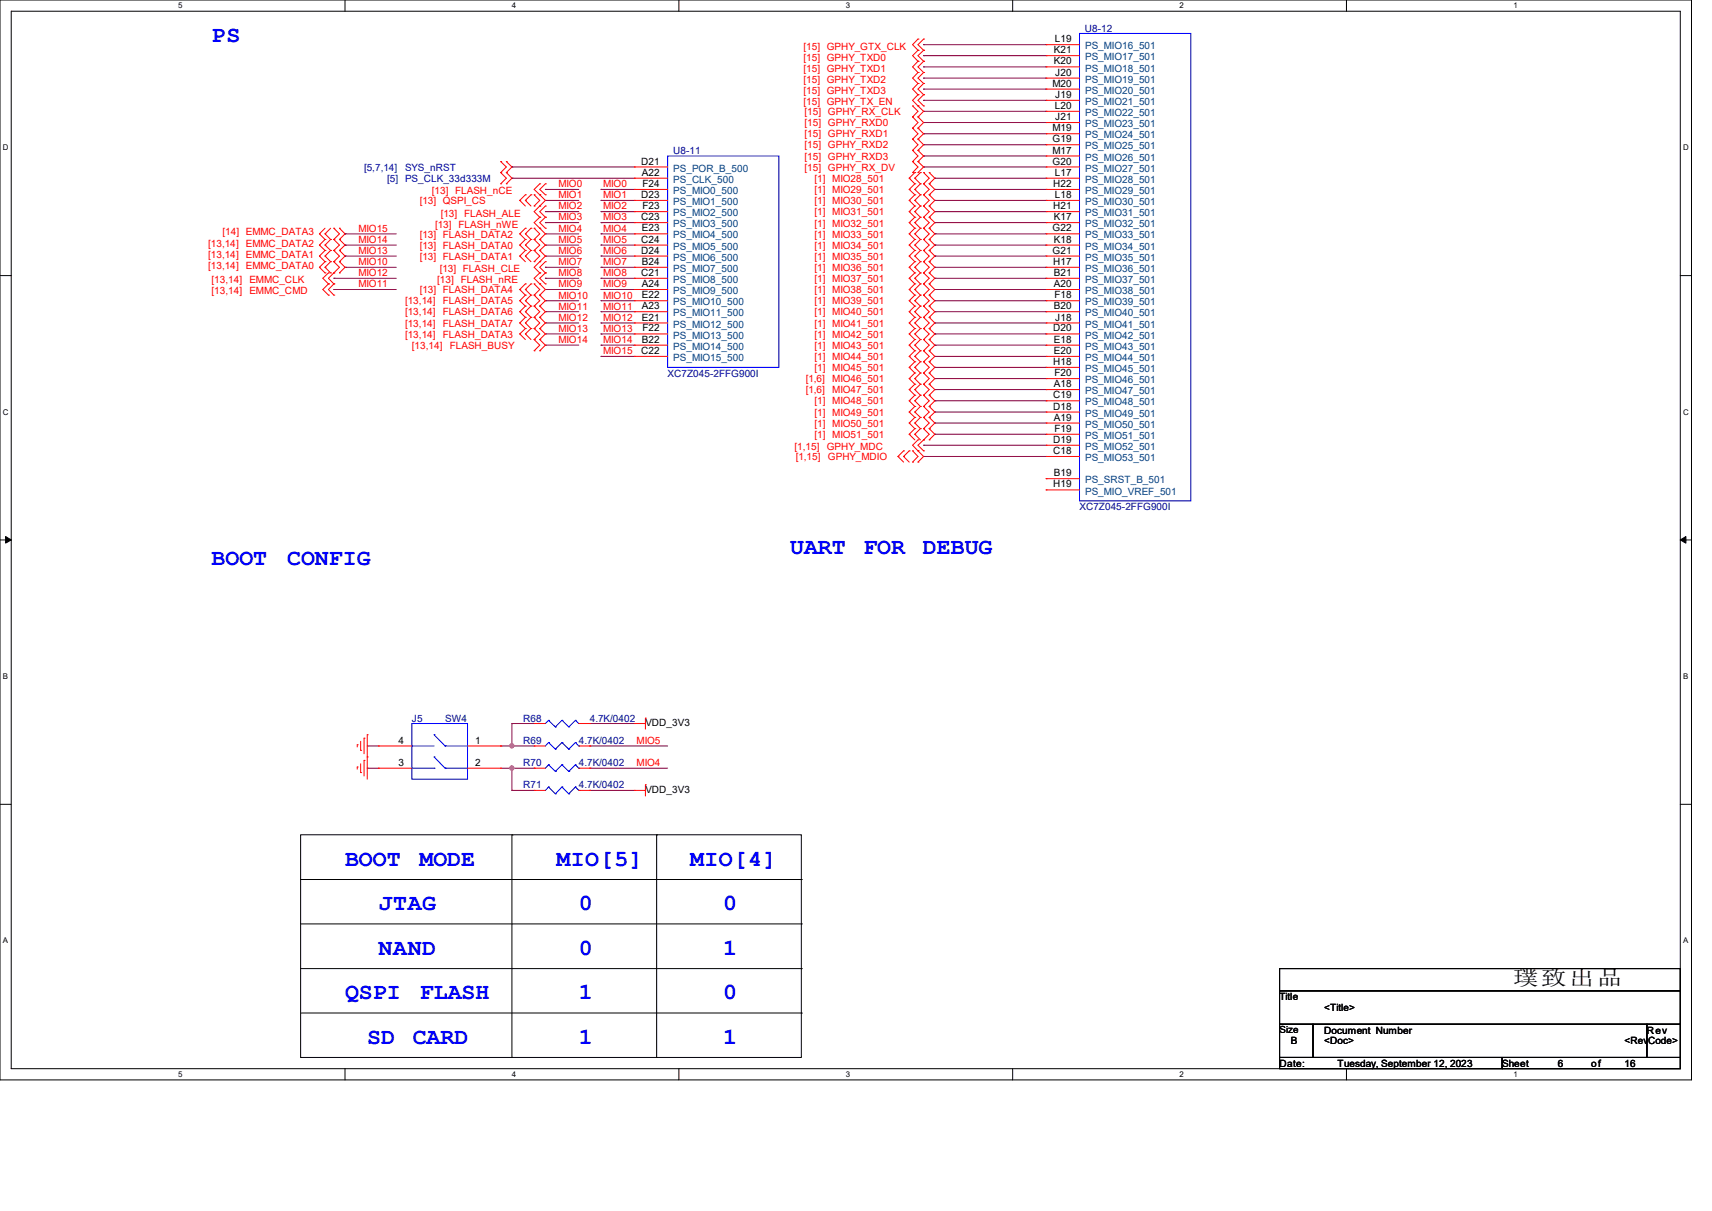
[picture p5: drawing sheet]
<svg xmlns="http://www.w3.org/2000/svg" width="297mm" height="210mm" viewBox="0 0 297 210" stroke-linecap="round" stroke-linejoin="round" font-family="sans-serif">
<path d="M0 0h293.5v187.3h-293.5zM1.9 1.9h289.6v183.4h-289.6z" fill="none" stroke="#000" stroke-width=".17"/>
<g fill="#fff">
<path d="M30.9 .2h.8v1.5h-.8z"/>
<path d="M30.9 185.5h.8v1.6h-.8z"/>
</g>
<path d="M59.9 0v1.9M59.9 185.3v2" fill="none" stroke="#000" stroke-width=".17"/>
<g fill="#fff">
<path d="M88.8 .2h.8v1.5h-.8z"/>
<path d="M88.8 185.5h.8v1.6h-.8z"/>
</g>
<path d="M117.8 0v1.9M117.8 185.3v2" fill="none" stroke="#000" stroke-width=".17"/>
<g fill="#fff">
<path d="M146.7 .2h.8v1.5h-.8z"/>
<path d="M146.7 185.5h.8v1.6h-.8z"/>
</g>
<path d="M175.7 0v1.9M175.7 185.3v2" fill="none" stroke="#000" stroke-width=".17"/>
<g fill="#fff">
<path d="M204.6 .2h.8v1.5h-.8z"/>
<path d="M204.6 185.5h.8v1.6h-.8z"/>
</g>
<path d="M233.6 0v1.9M233.6 185.3v2" fill="none" stroke="#000" stroke-width=".17"/>
<g fill="#fff">
<path d="M262.6 .2h.7v1.5h-.7z"/>
<path d="M262.6 185.5h.7v1.6h-.7z"/>
<path d="M.5 24.8h1v1.6h-1z"/>
<path d="M292 24.8h1v1.6h-1z"/>
<path d="M.5 70.7h1v1.5h-1z"/>
<path d="M292 70.7h1v1.5h-1z"/>
</g>
<path d="M0 47.8h1.9M291.5 47.8h2" fill="none" stroke="#000" stroke-width=".17"/>
<g fill="#fff">
<path d="M.5 116.5h.9v1.6h-.9z"/>
<path d="M292 116.5h.9v1.6h-.9z"/>
</g>
<path d="M0 93.6h1.9M291.5 93.6h2" fill="none" stroke="#000" stroke-width=".17"/>
<path d="M1 93l.9 .6-.9 .6zM291.5 93.6l1-.6v1.2z" fill="#000" stroke="#000" stroke-width=".17"/>
<g fill="#fff">
<path d="M.5 162.4h.9v1.5h-.9z"/>
<path d="M292 162.4h.9v1.5h-.9z"/>
</g>
<g fill="none" stroke="#000" stroke-width=".17">
<path d="M0 139.5h1.9M291.5 139.5h2M52.2 144.8h86.8v38.6h-86.8zM52.2 152.5h86.8M88.8 144.8h.1M88.8 144.8v38.6M113.9 144.8h.1M113.9 144.8v38.6M139 152.5h.1M52.2 160.2h86.8M52.2 168h86.8M52.2 175.7h86.8"/>
<path d="M139 160.2h.1M139 168h.1M139 175.7h.1M222 168h69.5v3.8h-69.5zM222 171.8h69.5v5.8h-69.5zM222 177.6h5.8v5.8h-5.8zM227.8 177.6h57.9v5.8h-57.9zM285.7 177.6h5.8v5.8h-5.8zM222 183.4h38.6v1.9h-38.6zM260.6 183.4h30.9v1.9h-30.9z"/>
</g>
<g fill="none" stroke="#800040" stroke-width=".17">
<path d="M160.2 15.5h.1M160.2 13.5h.1M160.2 11.6h.1M160.2 9.7h.1M160.2 7.7h.1M160.2 19.3h.1M160.2 17.4h.1M160.2 15.5h21.3M160.2 13.5h21.3M160.2 11.6h21.3M160.2 9.7h21.3M160.2 7.7h21.3"/>
<path d="M160.2 19.3h21.3M160.2 17.4h21.3M88.8 30.9h.1M88.8 29h.1M88.8 30.9h21.3M88.8 29h21.3M94.6 38.6h.1M94.6 36.7h.1M94.6 32.9h.1M94.6 34.8h.1M94.6 32.9h5.8M94.6 34.8h5.8"/>
<path d="M94.6 36.7h5.8M94.6 38.6h5.8M104.3 38.6h.1M104.3 36.7h.1M104.3 32.9h.1M104.3 34.8h.1M104.3 32.9h5.8M104.3 34.8h5.8M104.3 36.7h5.8M104.3 38.6h5.8M160.2 27.1h.1M160.2 21.3h.1"/>
<path d="M160.2 25.1h.1M160.2 29h.1M160.2 23.2h.1M160.2 29h21.3M160.2 27.1h21.3M160.2 21.3h21.3M160.2 25.1h21.3M160.2 23.2h21.3M162.2 30.9h.1M162.2 32.9h.1M162.2 34.8h.1M162.2 36.7h.1"/>
<path d="M162.2 38.6h.1M162.2 30.9h19.3M162.2 32.9h19.3M162.2 34.8h19.3M162.2 36.7h19.3M162.2 38.6h19.3M57.9 50.2h.1M57.9 48.3h.1M57.9 48.3h10.8M57.9 50.2h10.8M59.9 46.4h.1M59.9 44.4h.1"/>
<path d="M59.9 40.6h.1M59.9 42.5h.1M59.9 40.6h8.8M59.9 42.5h8.8M59.9 44.4h8.8M59.9 46.4h8.8M94.6 44.4h.1M94.6 57.9h.1M94.6 42.5h.1M94.6 54.1h.1M94.6 40.6h.1M94.6 52.2h.1"/>
<path d="M94.6 50.2h.1M94.6 46.4h.1M94.6 56h.1M94.6 59.9h.1M94.6 48.3h.1M94.6 40.6h5.8M94.6 42.5h5.8M94.6 44.4h5.8M94.6 46.4h5.8M94.6 48.3h5.8M94.6 50.2h5.8M94.6 52.2h5.8"/>
<path d="M94.6 54.1h5.8M94.6 56h5.8M94.6 57.9h5.8M94.6 59.9h5.8M104.3 52.2h.1M104.3 50.2h.1M104.3 44.4h.1M104.3 57.9h.1M104.3 42.5h.1M104.3 46.4h.1M104.3 56h.1M104.3 54.1h.1"/>
<path d="M104.3 40.6h.1M104.3 59.9h.1M104.3 48.3h.1M104.3 40.6h5.8M104.3 42.5h5.8M104.3 44.4h5.8M104.3 46.4h5.8M104.3 48.3h5.8M104.3 50.2h5.8M104.3 52.2h5.8M104.3 54.1h5.8M104.3 56h5.8"/>
<path d="M104.3 57.9h5.8M104.3 59.9h5.8M162.2 40.6h.1M162.2 42.5h.1M162.2 44.4h.1M162.2 46.4h.1M162.2 48.3h.1M162.2 50.2h.1M162.2 52.2h.1M162.2 54.1h.1M162.2 56h.1M162.2 57.9h.1"/>
<path d="M162.2 59.9h.1M162.2 40.6h19.3M162.2 42.5h19.3M162.2 44.4h19.3M162.2 46.4h19.3M162.2 48.3h19.3M162.2 50.2h19.3M162.2 52.2h19.3M162.2 54.1h19.3M162.2 56h19.3M162.2 57.9h19.3M162.2 59.9h19.3"/>
<path d="M104.3 61.8h.1M104.3 61.8h5.8M160.2 79.2h.1M160.2 77.2h.1M160.2 79.2h21.3M160.2 77.2h21.3M162.2 61.8h.1M162.2 63.7h.1M162.2 65.7h.1M162.2 67.6h.1M162.2 69.5h.1M162.2 71.5h.1"/>
<path d="M162.2 73.4h.1M162.2 75.3h.1M162.2 61.8h19.3M162.2 63.7h19.3M162.2 65.7h19.3M162.2 67.6h19.3M162.2 69.5h19.3M162.2 71.5h19.3M162.2 73.4h19.3M162.2 75.3h19.3M63.7 129.4h.1M63.7 133.2h.1"/>
<path d="M63.7 129.4h2M63.7 133.2h2M86.9 129.4h.1M86.9 129.4h5.8M86.9 133.2h5.8M88.8 129.4h.1M88.8 125.5h.1M88.8 133.2h.1M88.8 137.1h.1M88.8 125.5v3.9M88.8 133.2v3.9M88.8 125.5h3.9"/>
<path d="M88.8 137.1h3.9M92.7 133.2h.1M102.3 125.5h.1M102.3 137.1h.1M102.3 133.2h.1M102.3 129.4h.1M102.3 129.4h13.5M102.3 125.5h7.8M102.3 133.2h13.5M102.3 137.1h7.8"/>
</g>
<g fill="#f0f" stroke="#f0f" stroke-width=".17">
<circle cx="88.8" cy="129.3" r=".37"/>
<circle cx="88.8" cy="133.2" r=".37"/>
</g>
<g fill="none" stroke="#f00" stroke-width=".17">
<path d="M158.3 18.4h.1M158.3 18.4l1 .9-1 1M159.3 10.6h.1M159.3 12.6h.1M159.3 6.8h.1M159.3 8.7h.1M159.3 14.5h.1M159.3 16.4h.1M159.3 18.4h.1M159.3 10.6l-1 1 1 1M159.3 6.8l-1 .9 1 1M159.3 8.7l-1 1 1 .9"/>
<path d="M159.3 14.5l-1 1 1 .9M159.3 12.6l-1 .9 1 1M159.3 16.4l-1 1 1 1M159.3 18.4l.9 .9-.9 1M160.2 10.6h.1M160.2 12.6h.1M160.2 6.8h.1M160.2 8.7h.1M160.2 14.5h.1M160.2 16.4h.1M160.2 18.4h.1M160.2 10.6l-.9 1 .9 1"/>
<path d="M160.2 6.8l-.9 .9 .9 1M160.2 8.7l-.9 1 .9 .9M160.2 14.5l-.9 1 .9 .9M160.2 12.6l-.9 .9 .9 1M160.2 16.4l-.9 1 .9 1M181.5 19.3h.1M181.5 17.4h.1M181.5 15.5h.1M181.5 13.5h.1M181.5 11.6h.1M181.5 9.7h.1M181.5 7.7h.1"/>
<path d="M181.5 19.3h5.8M181.5 17.4h5.8M181.5 15.5h5.8M181.5 13.5h5.8M181.5 11.6h5.8M181.5 9.7h5.8M181.5 7.7h5.8M56.4 39.6l-1 1M57.4 39.6l-1 1M57.9 39.6h.1M57.9 39.6l1 1-1 .9M58.9 39.6h.1"/>
<path d="M58.9 39.6l1 1-1 .9M86.9 31.9h.1M86.9 29.9h.1M86.9 28h.1M86.9 29.9l.9 1-.9 1M86.9 28l.9 1-.9 .9M87.8 29.9h.1M87.8 31.9h.1M87.8 28h.1M87.8 29.9l1 1-1 1M87.8 28l1 1-1 .9M90.2 34.8h.1"/>
<path d="M90.2 34.8l.9 .9M91.1 34.8h.1M91.1 33.8h.1M91.1 39.6h.1M91.1 34.8l1 .9M91.1 33.8l-.9 1M91.1 39.6l-.9 1M92.1 33.8h.1M92.1 39.6h.1M92.1 33.8l-1 1M92.1 39.6l-1 1M92.7 35.7h.1"/>
<path d="M92.7 33.8h.1M92.7 39.6h.1M92.7 33.8l.9 1-.9 .9M92.7 39.6l.9 1-.9 .9M93.6 33.8h.1M93.6 35.7h.1M93.6 39.6h.1M93.6 37.7h.1M93.6 31.9h.1M93.6 33.8l1 1-1.9 1.9 .9 1M93.6 37.7l-.9 .9 1.9 2-1 .9M93.6 31.9l-.9 1 .9 .9"/>
<path d="M94.6 37.7h.1M94.6 39.6h.1M94.6 35.7h.1M94.6 31.9h.1M94.6 33.8h.1M94.6 37.7l-1 .9 1 1M94.6 35.7l-1 1 1 1M94.6 31.9l-1 1 1 .9M110.1 29h.1M110.1 30.9h.1M110.1 32.9h.1M110.1 34.8h.1"/>
<path d="M110.1 36.7h.1M110.1 38.6h.1M110.1 38.6h5.7M110.1 36.7h5.7M110.1 34.8h5.7M110.1 32.9h5.7M110.1 30.9h5.7M110.1 29h5.7M157.7 30.9h.1M157.7 32.9h.1M157.7 34.8h.1M157.7 36.7h.1"/>
<path d="M157.7 38.6h.1M157.7 30.9l1 1M157.7 32.9l1 .9M157.7 34.8l1 .9M157.7 36.7l1 1M157.7 38.6l1 1M158.3 22.2h.1M158.3 20.3h.1M158.3 29.9h.1M158.3 28h.1M158.3 26.1h.1M158.3 24.1h.1"/>
<path d="M158.3 28l1 1-1 .9M158.3 20.3l1 1-1 .9M158.3 26.1l1 1-1 .9M158.3 24.1l1 1-1 1M158.3 22.2l1 1-1 .9M158.7 30.9h.1M158.7 29.9h.1M158.7 32.9h.1M158.7 31.9h.1M158.7 34.8h.1M158.7 33.8h.1M158.7 36.7h.1"/>
<path d="M158.7 35.7h.1M158.7 38.6h.1M158.7 37.7h.1M158.7 39.6h.1M158.7 30.9l1 1M158.7 29.9l-1 1M158.7 32.9l1 .9M158.7 31.9l-1 1M158.7 34.8l1 .9M158.7 33.8l-1 1M158.7 36.7l1 1M158.7 35.7l-1 1"/>
<path d="M158.7 38.6l1 1M158.7 37.7l-1 .9M158.7 39.6l-1 1M159.3 20.3h.1M159.3 22.2h.1M159.3 28h.1M159.3 29.9h.1M159.3 26.1h.1M159.3 24.1h.1M159.3 20.3l.9 1-.9 .9M159.3 28l.9 1-.9 .9M159.3 26.1l.9 1-.9 .9"/>
<path d="M159.3 24.1l.9 1-.9 1M159.3 22.2l.9 1-.9 .9M159.7 29.9h.1M159.7 31.9h.1M159.7 33.8h.1M159.7 35.7h.1M159.7 37.7h.1M159.7 39.6h.1M159.7 29.9l-1 1M159.7 31.9l-1 1M159.7 33.8l-1 1M159.7 35.7l-1 1"/>
<path d="M159.7 37.7l-1 .9M159.7 39.6l-1 1M160.2 31.9h.1M160.2 29.9h.1M160.2 33.8h.1M160.2 35.7h.1M160.2 37.7h.1M160.2 39.6h.1M160.2 29.9l1 1-1 1M160.2 31.9l1 1-1 .9M160.2 33.8l1 1-1 .9M160.2 35.7l1 1-1 1"/>
<path d="M160.2 37.7l1 .9-1 1M160.2 39.6l1 1-1 .9M161.2 29.9h.1M161.2 31.9h.1M161.2 33.8h.1M161.2 35.7h.1M161.2 37.7h.1M161.2 39.6h.1M161.2 29.9l1 1-1 1M161.2 31.9l1 1-1 .9M161.2 33.8l1 1-1 .9M161.2 35.7l1 1-1 1"/>
<path d="M161.2 37.7l1 .9-1 1M161.2 39.6l1 1-1 .9M181.5 38.6h.1M181.5 36.7h.1M181.5 34.8h.1M181.5 32.9h.1M181.5 30.9h.1M181.5 29h.1M181.5 27.1h.1M181.5 25.1h.1M181.5 23.2h.1M181.5 21.3h.1"/>
<path d="M181.5 38.6h5.8M181.5 36.7h5.8M181.5 34.8h5.8M181.5 32.9h5.8M181.5 30.9h5.8M181.5 29h5.8M181.5 27.1h5.8M181.5 25.1h5.8M181.5 23.2h5.8M181.5 21.3h5.8M55.4 42.5h.1M55.4 46.4h.1"/>
<path d="M55.4 40.6h.1M55.4 44.4h.1M55.4 42.5l1 .9M55.4 46.4l1 .9M55.4 40.6l1 .9M55.4 44.4l1 1M56.4 42.5h.1M56.4 43.4h.1M56.4 46.4h.1M56.4 47.3h.1M56.4 40.6h.1M56.4 41.5h.1"/>
<path d="M56.4 44.4h.1M56.4 45.4h.1M56.4 42.5l1 .9M56.4 41.5l-1 1M56.4 46.4l1 .9M56.4 45.4l-1 1M56.4 40.6l1 .9M56.4 44.4l1 1M56.4 43.4l-1 1M57 49.2h.1M57 51.2h.1M57 47.3h.1"/>
<path d="M57 49.2l-1 1 1 1M57 47.3l-1 1 1 .9M57.4 43.4h.1M57.4 47.3h.1M57.4 41.5h.1M57.4 45.4h.1M57.4 41.5l-1 1M57.4 45.4l-1 1M57.4 43.4l-1 1M57.9 41.5h.1M57.9 43.4h.1M57.9 45.4h.1"/>
<path d="M57.9 47.3h.1M57.9 49.2h.1M57.9 51.2h.1M57.9 41.5l1 1-1 .9M57.9 45.4l1 1-1.9 1.9 .9 .9M57.9 43.4l1 1-1 1M57.9 49.2l-.9 1 .9 1M58.9 43.4h.1M58.9 41.5h.1M58.9 47.3h.1M58.9 45.4h.1M58.9 41.5l1 1-1 .9"/>
<path d="M58.9 45.4l1 1-1 .9M58.9 43.4l1 1-1 1M90.2 42.5h.1M90.2 50.2h.1M90.2 40.6h.1M90.2 44.4h.1M90.2 54.1h.1M90.2 57.9h.1M90.2 52.2h.1M90.2 56h.1M90.2 42.5l.9 .9M90.2 50.2l.9 1"/>
<path d="M90.2 40.6l.9 .9M90.2 44.4l.9 1M90.2 54.1l.9 .9M90.2 57.9l.9 1M90.2 52.2l.9 .9M90.2 56l.9 1M91.1 42.5h.1M91.1 41.5h.1M91.1 50.2h.1M91.1 49.2h.1M91.1 40.6h.1M91.1 44.4h.1"/>
<path d="M91.1 43.4h.1M91.1 54.1h.1M91.1 53.1h.1M91.1 57.9h.1M91.1 57h.1M91.1 52.2h.1M91.1 51.2h.1M91.1 56h.1M91.1 55h.1M91.1 42.5l1 .9M91.1 41.5l-.9 1M91.1 50.2l1 1"/>
<path d="M91.1 49.2l-.9 1M91.1 40.6l1 .9M91.1 44.4l1 1M91.1 43.4l-.9 1M91.1 54.1l1 .9M91.1 53.1l-.9 1M91.1 57.9l1 1M91.1 57l-.9 .9M91.1 52.2l1 .9M91.1 51.2l-.9 1M91.1 56l1 1M91.1 55l-.9 1"/>
<path d="M92.1 41.5h.1M92.1 49.2h.1M92.1 43.4h.1M92.1 53.1h.1M92.1 57h.1M92.1 51.2h.1M92.1 55h.1M92.1 41.5l-1 1M92.1 49.2l-1 1M92.1 43.4l-1 1M92.1 53.1l-1 1M92.1 57l-1 .9"/>
<path d="M92.1 51.2l-1 1M92.1 55l-1 1M92.7 58.9h.1M92.7 43.4h.1M92.7 41.5h.1M92.7 51.2h.1M92.7 49.2h.1M92.7 45.4h.1M92.7 55h.1M92.7 53.1h.1M92.7 57h.1M92.7 58.9l.9 1-.9 .9"/>
<path d="M92.7 41.5l.9 1-.9 .9M92.7 49.2l.9 1-.9 1M92.7 43.4l.9 1-.9 1M92.7 53.1l.9 1-.9 .9M92.7 57l.9 .9-.9 1M92.7 51.2l.9 1-.9 .9M92.7 55l.9 1-.9 1M93.6 45.4h.1M93.6 47.3h.1M93.6 58.9h.1M93.6 49.2h.1M93.6 41.5h.1"/>
<path d="M93.6 43.4h.1M93.6 51.2h.1M93.6 53.1h.1M93.6 55h.1M93.6 57h.1M93.6 43.4l1 1-1.9 2 .9 .9M93.6 58.9l1 1-1 .9M93.6 47.3l-.9 1 1.9 1.9-1 1M93.6 41.5l1 1-1 .9M93.6 53.1l1 1-1 .9M93.6 57l1 .9-1 1M93.6 51.2l1 1-1 .9"/>
<path d="M93.6 55l1 1-1 1M94.6 45.4h.1M94.6 47.3h.1M94.6 49.2h.1M94.6 45.4l-1 1 1 .9M94.6 47.3l-1 1 1 .9M110.1 40.6h.1M110.1 42.5h.1M110.1 44.4h.1M110.1 46.4h.1M110.1 48.3h.1M110.1 50.2h.1"/>
<path d="M110.1 52.2h.1M110.1 54.1h.1M110.1 56h.1M110.1 57.9h.1M110.1 59.9h.1M110.1 59.9h5.7M110.1 57.9h5.7M110.1 56h5.7M110.1 54.1h5.7M110.1 52.2h5.7M110.1 50.2h5.7M110.1 48.3h5.7"/>
<path d="M110.1 46.4h5.7M110.1 44.4h5.7M110.1 42.5h5.7M110.1 40.6h5.7M157.7 40.6h.1M157.7 42.5h.1M157.7 44.4h.1M157.7 46.4h.1M157.7 48.3h.1M157.7 50.2h.1M157.7 52.2h.1M157.7 54.1h.1"/>
<path d="M157.7 56h.1M157.7 57.9h.1M157.7 59.9h.1M157.7 40.6l1 .9M157.7 42.5l1 .9M157.7 44.4l1 1M157.7 46.4l1 .9M157.7 48.3l1 .9M157.7 50.2l1 1M157.7 52.2l1 .9M157.7 54.1l1 .9M157.7 56l1 1"/>
<path d="M157.7 57.9l1 1M157.7 59.9l1 .9M158.7 40.6h.1M158.7 42.5h.1M158.7 41.5h.1M158.7 44.4h.1M158.7 43.4h.1M158.7 46.4h.1M158.7 45.4h.1M158.7 48.3h.1M158.7 47.3h.1M158.7 50.2h.1"/>
<path d="M158.7 49.2h.1M158.7 52.2h.1M158.7 51.2h.1M158.7 54.1h.1M158.7 53.1h.1M158.7 56h.1M158.7 55h.1M158.7 57.9h.1M158.7 57h.1M158.7 59.9h.1M158.7 58.9h.1M158.7 40.6l1 .9"/>
<path d="M158.7 42.5l1 .9M158.7 41.5l-1 1M158.7 44.4l1 1M158.7 43.4l-1 1M158.7 46.4l1 .9M158.7 45.4l-1 1M158.7 48.3l1 .9M158.7 47.3l-1 1M158.7 50.2l1 1M158.7 49.2l-1 1M158.7 52.2l1 .9M158.7 51.2l-1 1"/>
<path d="M158.7 54.1l1 .9M158.7 53.1l-1 1M158.7 56l1 1M158.7 55l-1 1M158.7 57.9l1 1M158.7 57l-1 .9M158.7 59.9l1 .9M158.7 58.9l-1 1M159.7 41.5h.1M159.7 43.4h.1M159.7 45.4h.1M159.7 47.3h.1"/>
<path d="M159.7 49.2h.1M159.7 51.2h.1M159.7 53.1h.1M159.7 55h.1M159.7 57h.1M159.7 58.9h.1M159.7 41.5l-1 1M159.7 43.4l-1 1M159.7 45.4l-1 1M159.7 47.3l-1 1M159.7 49.2l-1 1M159.7 51.2l-1 1"/>
<path d="M159.7 53.1l-1 1M159.7 55l-1 1M159.7 57l-1 .9M159.7 58.9l-1 1M160.2 41.5h.1M160.2 43.4h.1M160.2 45.4h.1M160.2 47.3h.1M160.2 49.2h.1M160.2 51.2h.1M160.2 53.1h.1M160.2 55h.1"/>
<path d="M160.2 57h.1M160.2 58.9h.1M160.2 41.5l1 1-1 .9M160.2 43.4l1 1-1 1M160.2 45.4l1 1-1 .9M160.2 47.3l1 1-1 .9M160.2 49.2l1 1-1 1M160.2 51.2l1 1-1 .9M160.2 53.1l1 1-1 .9M160.2 55l1 1-1 1M160.2 57l1 .9-1 1M160.2 58.9l1 1-1 .9"/>
<path d="M161.2 41.5h.1M161.2 43.4h.1M161.2 45.4h.1M161.2 47.3h.1M161.2 49.2h.1M161.2 51.2h.1M161.2 53.1h.1M161.2 55h.1M161.2 57h.1M161.2 58.9h.1M161.2 41.5l1 1-1 .9M161.2 43.4l1 1-1 1"/>
<path d="M161.2 45.4l1 1-1 .9M161.2 47.3l1 1-1 .9M161.2 49.2l1 1-1 1M161.2 51.2l1 1-1 .9M161.2 53.1l1 1-1 .9M161.2 55l1 1-1 1M161.2 57l1 .9-1 1M161.2 58.9l1 1-1 .9M181.5 59.9h.1M181.5 57.9h.1M181.5 56h.1M181.5 54.1h.1"/>
<path d="M181.5 52.2h.1M181.5 50.2h.1M181.5 48.3h.1M181.5 46.4h.1M181.5 44.4h.1M181.5 42.5h.1M181.5 40.6h.1M181.5 59.9h5.8M181.5 57.9h5.8M181.5 56h5.8M181.5 54.1h5.8M181.5 52.2h5.8"/>
<path d="M181.5 50.2h5.8M181.5 48.3h5.8M181.5 46.4h5.8M181.5 44.4h5.8M181.5 42.5h5.8M181.5 40.6h5.8M92.7 60.8h.1M93.6 60.8h.1M110.1 61.8h.1M110.1 61.8h5.7M155.8 79.2h.1M155.8 79.2l1 .9"/>
<path d="M156.8 79.2h.1M156.8 78.2h.1M156.8 79.2l.9 .9M156.8 78.2l-1 1M157.7 61.8h.1M157.7 63.7h.1M157.7 65.7h.1M157.7 67.6h.1M157.7 69.5h.1M157.7 71.5h.1M157.7 73.4h.1M157.7 75.3h.1"/>
<path d="M157.7 78.2h.1M157.7 61.8l1 .9M157.7 63.7l1 1M157.7 65.7l1 .9M157.7 67.6l1 .9M157.7 69.5l1 1M157.7 71.5l1 .9M157.7 73.4l1 .9M157.7 75.3l1 1M157.7 78.2l-.9 1M158.3 78.2h.1M158.3 78.2l1 1-1 .9"/>
<path d="M158.7 61.8h.1M158.7 60.8h.1M158.7 63.7h.1M158.7 62.7h.1M158.7 65.7h.1M158.7 64.7h.1M158.7 67.6h.1M158.7 66.6h.1M158.7 69.5h.1M158.7 68.5h.1M158.7 71.5h.1M158.7 70.5h.1"/>
<path d="M158.7 73.4h.1M158.7 72.4h.1M158.7 75.3h.1M158.7 74.3h.1M158.7 61.8l1 .9M158.7 60.8l-1 1M158.7 63.7l1 1M158.7 62.7l-1 1M158.7 65.7l1 .9M158.7 64.7l-1 1M158.7 67.6l1 .9M158.7 66.6l-1 1"/>
<path d="M158.7 69.5l1 1M158.7 68.5l-1 1M158.7 71.5l1 .9M158.7 70.5l-1 1M158.7 73.4l1 .9M158.7 72.4l-1 1M158.7 75.3l1 1M158.7 74.3l-1 1M159.3 78.2h.1M159.3 76.3h.1M159.3 76.3l-1 .9 1 1M159.3 78.2l.9 1-.9 .9"/>
<path d="M159.7 60.8h.1M159.7 62.7h.1M159.7 64.7h.1M159.7 66.6h.1M159.7 68.5h.1M159.7 70.5h.1M159.7 72.4h.1M159.7 74.3h.1M159.7 60.8l-1 1M159.7 62.7l-1 1M159.7 64.7l-1 1M159.7 66.6l-1 1"/>
<path d="M159.7 68.5l-1 1M159.7 70.5l-1 1M159.7 72.4l-1 1M159.7 74.3l-1 1M160.2 60.8h.1M160.2 62.7h.1M160.2 64.7h.1M160.2 66.6h.1M160.2 68.5h.1M160.2 70.5h.1M160.2 72.4h.1M160.2 74.3h.1"/>
<path d="M160.2 76.3h.1M160.2 78.2h.1M160.2 60.8l1 1-1 .9M160.2 62.7l1 1-1 1M160.2 64.7l1 1-1 .9M160.2 66.6l1 1-1 .9M160.2 68.5l1 1-1 1M160.2 70.5l1 1-1 .9M160.2 72.4l1 1-1 .9M160.2 74.3l1 1-1 1M160.2 76.3l-.9 .9 .9 1M161.2 60.8h.1"/>
<path d="M161.2 62.7h.1M161.2 64.7h.1M161.2 66.6h.1M161.2 68.5h.1M161.2 70.5h.1M161.2 72.4h.1M161.2 74.3h.1M161.2 76.3h.1M161.2 60.8l1 1-1 .9M161.2 62.7l1 1-1 1M161.2 64.7l1 1-1 .9M161.2 66.6l1 1-1 .9"/>
<path d="M161.2 68.5l1 1-1 1M161.2 70.5l1 1-1 .9M161.2 72.4l1 1-1 .9M161.2 74.3l1 1-1 1M181.5 79.2h.1M181.5 77.2h.1M181.5 75.3h.1M181.5 73.4h.1M181.5 71.5h.1M181.5 69.5h.1M181.5 67.6h.1M181.5 65.7h.1"/>
<path d="M181.5 63.7h.1M181.5 61.8h.1M181.5 79.2h5.8M181.5 77.2h5.8M181.5 75.3h5.8M181.5 73.4h5.8M181.5 71.5h5.8M181.5 69.5h5.8M181.5 67.6h5.8M181.5 65.7h5.8M181.5 63.7h5.8M181.5 61.8h5.8"/>
<path d="M158.3 80.1h.1M159.3 80.1h.1M181.5 83h.1M181.5 85h.1M181.5 83h5.8M181.5 85h5.8M62 129.2h.1M62 133h.1M62 129.2v.3M62 133v.4M62.6 130.1h.1M62.6 134h.1"/>
<path d="M62.6 128.6v1.5M62.6 132.5v1.5M63.2 128h.1M63.2 131.9h.1M63.2 128v2.7M63.2 131.9v2.7M63.7 127.4h.1M63.7 131.3h.1M63.7 127.4v7.7M65.7 133.2h.1M65.7 129.4h.1M65.7 133.2h5.8"/>
<path d="M65.7 129.4h5.8M81.1 133.2h5.8M81.1 129.4h5.8M86.9 129.4h.1M86.9 133.2h.1M92.7 133.2h.1M92.7 137.1h.1M92.7 129.4h.1M92.7 125.5h.1M92.7 125.5h1.9M92.7 137.1h1.9M92.7 133.2h1.9"/>
<path d="M92.7 129.4h1.9M100.4 125.5h1.9M100.4 137.1h1.9M100.4 133.2h1.9M100.4 129.4h1.9M102.3 133.2h.1M102.3 137.1h.1M102.3 129.4h.1M102.3 125.5h.1M110.1 125.5h.1M110.1 137.1h.1M110.1 125.5h1.9"/>
<path d="M110.1 137.1h1.9M112 124.5h.1M112 136.1h.1M112 124.5v1.9M112 136.1v1.9"/>
</g>
<g fill="none" stroke="#00f" stroke-width=".17">
<path d="M187.3 5.8h19.3v81.1h-19.3zM115.8 27.1h19.3v36.6h-19.3zM71.5 125.5h9.6v9.6h-9.6zM71.5 129.4h.1M71.5 129.4h3.8M71.5 133.2h3.8M75.3 127.4h.1M75.3 133.2h.1M75.3 131.3h.1M75.3 127.4l1.9 2M75.3 131.3l1.9 1.9M77.2 129.4h.1"/>
<path d="M77.2 133.2h.1M77.2 129.4h3.9M77.2 133.2h3.9M95.2 132.6h.1M95.2 136.5h.1M95.2 128.8h.1M95.2 124.9h.1M95.2 132.6l-.6 .6M95.2 132.6l1.2 1.2M95.2 136.5l-.6 .6M95.2 136.5l1.2 1.2M95.2 128.8l-.6 .6"/>
<path d="M95.2 128.8l1.2 1.1M95.2 124.9l-.6 .6M95.2 124.9l1.2 1.2M96.4 133.8h.1M96.4 137.7h.1M96.4 129.9h.1M96.4 126.1h.1M97.5 132.6h.1M97.5 136.5h.1M97.5 128.8h.1M97.5 124.9h.1M97.5 132.6l-1.1 1.2"/>
<path d="M97.5 132.6l1.2 1.2M97.5 136.5l-1.1 1.2M97.5 136.5l1.2 1.2M97.5 128.8l-1.1 1.1M97.5 128.8l1.2 1.1M97.5 124.9l-1.1 1.2M97.5 124.9l1.2 1.2M98.7 133.8h.1M98.7 137.7h.1M98.7 129.9h.1M98.7 126.1h.1M99.8 132.6h.1"/>
<path d="M99.8 136.5h.1M99.8 128.8h.1M99.8 124.9h.1M99.8 132.6l-1.1 1.2M99.8 132.6l.6 .6M99.8 136.5l-1.1 1.2M99.8 136.5l.6 .6M99.8 128.8l-1.1 1.1M99.8 128.8l.6 .6M99.8 124.9l-1.1 1.2M99.8 124.9l.6 .6M100.4 133.2h.1"/>
<path d="M100.4 137.1h.1M100.4 129.4h.1M100.4 125.5h.1"/>
</g>
<g font-size="4" fill="#00f">
<text x="36.7" y="7.3">PS</text>
<text x="36.7" y="98">BOOT</text>
<text x="49.8" y="98">CONFIG</text>
<text x="137.1" y="96.1">UART</text>
<text x="149.8" y="96.1">FOR</text>
<text x="160.1" y="96.1">DEBUG</text>
<text x="59.9" y="150.1">BOOT</text>
<text x="72.8" y="150.1">MODE</text>
<text x="96.5" y="150.1">MIO[5]</text>
<text x="119.7" y="150.1">MIO[4]</text>
<text x="65.7" y="157.8">JTAG</text>
<text x="100.4" y="157.8">0</text>
<text x="125.5" y="157.8">0</text>
<text x="65.7" y="165.6">NAND</text>
<text x="100.4" y="165.6">0</text>
<text x="125.5" y="165.6">1</text>
<text x="59.9" y="173.3">QSPI</text>
<text x="72.9" y="173.3">FLASH</text>
<text x="100.4" y="173.3">1</text>
<text x="125.5" y="173.3">0</text>
<text x="63.7" y="181">SD</text>
<text x="71.6" y="181">CARD</text>
<text x="100.4" y="181">1</text>
<text x="125.5" y="181">1</text>
</g>
<text font-size="3.6" x="262.5" y="170.9">璞致出品</text>
<g font-size="1.7" fill="#000080">
<text x="188.2" y="5.5">U8-12</text>
<text x="116.8" y="26.7">U8-11</text>
<text x="115.8" y="65.3">XC7Z045-2FFG900I</text>
<text x="187.3" y="88.5">XC7Z045-2FFG900I</text>
<text x="71.5" y="125.2">J5</text>
<text x="77.2" y="125.2">SW4</text>
<text x="90.8" y="125.2">R68</text>
<text x="102.3" y="125.2">4.7K/0402</text>
<text x="90.8" y="129">R69</text>
<text x="100.4" y="129">4.7K/0402</text>
<text x="90.8" y="132.9">R70</text>
<text x="90.8" y="136.7">R71</text>
<text x="100.4" y="132.9">4.7K/0402</text>
<text x="100.4" y="136.7">4.7K/0402</text>
</g>
<g font-size="1.7" fill="#f00">
<text x="139.4" y="8.6">[15] GPHY_GTX_CLK</text>
<text x="139.4" y="10.5">[15] GPHY_TXD0</text>
<text x="139.4" y="12.4">[15] GPHY_TXD1</text>
<text x="139.4" y="16.3">[15] GPHY_TXD3</text>
<text x="139.4" y="14.4">[15] GPHY_TXD2</text>
<text x="139.4" y="18.2">[15] GPHY_TX_EN</text>
<text x="139.6" y="21.9">[15] GPHY_RXD0</text>
<text x="139.6" y="20">[15] GPHY_RX_CLK</text>
<text x="139.6" y="23.8">[15] GPHY_RXD1</text>
<text x="139.6" y="29.6">[15] GPHY_RX_DV</text>
<text x="139.6" y="27.7">[15] GPHY_RXD3</text>
<text x="139.6" y="25.7">[15] GPHY_RXD2</text>
<text x="72.8" y="35.4">[13] QSPI_CS</text>
<text x="74.9" y="33.7">[13] FLASH_nCE</text>
<text x="96.9" y="32.5">MIO0</text>
<text x="96.9" y="34.4">MIO1</text>
<text x="104.6" y="32.5">MIO0</text>
<text x="104.6" y="34.4">MIO1</text>
<text x="141.3" y="31.5">[1] MIO28_501</text>
<text x="141.3" y="33.5">[1] MIO29_501</text>
<text x="141.3" y="35.4">[1] MIO30_501</text>
<text x="38.6" y="40.8">[14] EMMC_DATA3</text>
<text x="62.2" y="40.2">MIO15</text>
<text x="72.8" y="41.2">[13] FLASH_DATA2</text>
<text x="75.5" y="39.5">[13] FLASH_nWE</text>
<text x="76.5" y="37.5">[13] FLASH_ALE</text>
<text x="96.9" y="40.2">MIO4</text>
<text x="96.9" y="38.2">MIO3</text>
<text x="96.9" y="36.3">MIO2</text>
<text x="104.6" y="38.2">MIO3</text>
<text x="104.6" y="36.3">MIO2</text>
<text x="104.6" y="40.2">MIO4</text>
<text x="141.3" y="37.3">[1] MIO31_501</text>
<text x="141.3" y="39.3">[1] MIO32_501</text>
<text x="141.3" y="41.2">[1] MIO33_501</text>
<text x="36.1" y="42.8">[13,14]</text>
<text x="36.1" y="46.6">[13,14]</text>
<text x="36.1" y="44.7">[13,14]</text>
<text x="42.7" y="42.8">EMMC_DATA2</text>
<text x="42.7" y="46.6">EMMC_DATA0</text>
<text x="42.7" y="44.7">EMMC_DATA1</text>
<text x="62.2" y="46">MIO10</text>
<text x="62.2" y="44">MIO13</text>
<text x="62.2" y="47.9">MIO12</text>
<text x="62.2" y="42.1">MIO14</text>
<text x="72.8" y="43.1">[13] FLASH_DATA0</text>
<text x="72.8" y="45">[13] FLASH_DATA1</text>
<text x="76.3" y="47.2">[13] FLASH_CLE</text>
<text x="96.9" y="44">MIO6</text>
<text x="96.9" y="42.1">MIO5</text>
<text x="96.9" y="46">MIO7</text>
<text x="96.9" y="47.9">MIO8</text>
<text x="104.6" y="44">MIO6</text>
<text x="104.6" y="42.1">MIO5</text>
<text x="104.6" y="46">MIO7</text>
<text x="104.6" y="47.9">MIO8</text>
<text x="141.3" y="43.1">[1] MIO34_501</text>
<text x="141.3" y="45">[1] MIO35_501</text>
<text x="141.3" y="47">[1] MIO36_501</text>
<text x="36.7" y="51.1">[13,14]</text>
<text x="36.7" y="49.1">[13,14]</text>
<text x="43.3" y="51.1">EMMC_CMD</text>
<text x="43.3" y="49.1">EMMC_CLK</text>
<text x="62.2" y="49.8">MIO11</text>
<text x="70.3" y="52.8">[13,14]</text>
<text x="72.8" y="50.8">[13] FLASH_DATA4</text>
<text x="75.9" y="49.1">[13] FLASH_nRE</text>
<text x="76.8" y="52.8">FLASH_DATA5</text>
<text x="96.9" y="53.7">MIO11</text>
<text x="96.9" y="51.8">MIO10</text>
<text x="96.9" y="49.8">MIO9</text>
<text x="104.6" y="51.8">MIO10</text>
<text x="104.6" y="49.8">MIO9</text>
<text x="104.6" y="53.7">MIO11</text>
<text x="141.3" y="48.9">[1] MIO37_501</text>
<text x="141.3" y="50.8">[1] MIO38_501</text>
<text x="141.3" y="52.8">[1] MIO39_501</text>
<text x="70.3" y="54.7">[13,14]</text>
<text x="70.3" y="58.6">[13,14]</text>
<text x="70.3" y="56.6">[13,14]</text>
<text x="76.8" y="54.7">FLASH_DATA6</text>
<text x="76.8" y="58.6">FLASH_DATA3</text>
<text x="76.8" y="56.6">FLASH_DATA7</text>
<text x="96.9" y="57.5">MIO13</text>
<text x="96.9" y="55.6">MIO12</text>
<text x="96.9" y="59.5">MIO14</text>
<text x="104.6" y="57.5">MIO13</text>
<text x="104.6" y="55.6">MIO12</text>
<text x="104.6" y="59.5">MIO14</text>
<text x="141.3" y="54.7">[1] MIO40_501</text>
<text x="141.3" y="56.6">[1] MIO41_501</text>
<text x="141.3" y="58.6">[1] MIO42_501</text>
<text x="71.5" y="60.5">[13,14]</text>
<text x="78" y="60.5">FLASH_BUSY</text>
<text x="104.6" y="61.4">MIO15</text>
<text x="141.3" y="60.5">[1] MIO43_501</text>
<text x="141.3" y="62.4">[1] MIO44_501</text>
<text x="141.3" y="64.3">[1] MIO45_501</text>
<text x="139.8" y="66.3">[1,6]</text>
<text x="139.8" y="68.2">[1,6]</text>
<text x="141.3" y="70.1">[1] MIO48_501</text>
<text x="144.4" y="66.3">MIO46_501</text>
<text x="144.4" y="68.2">MIO47_501</text>
<text x="141.3" y="72.1">[1] MIO49_501</text>
<text x="141.3" y="74">[1] MIO50_501</text>
<text x="141.3" y="75.9">[1] MIO51_501</text>
<text x="137.8" y="78.1">[1,15]</text>
<text x="138" y="79.8">[1,15]</text>
<text x="143.4" y="78.1">GPHY_MDC</text>
<text x="143.6" y="79.8">GPHY_MDIO</text>
<text x="110.4" y="129">MIO5</text>
<text x="110.4" y="132.8">MIO4</text>
</g>
<g font-size="1.7">
<text x="182.8" y="11.2">K20</text>
<text x="182.8" y="9.2">K21</text>
<text x="183" y="7.3">L19</text>
<text x="182.6" y="15">M20</text>
<text x="183.1" y="17">J19</text>
<text x="183.1" y="13.1">J20</text>
<text x="182.6" y="22.8">M19</text>
<text x="183" y="18.9">L20</text>
<text x="183.1" y="20.8">J21</text>
<text x="111.2" y="28.5">D21</text>
<text x="182.6" y="26.6">M17</text>
<text x="182.6" y="28.5">G20</text>
<text x="182.6" y="24.7">G19</text>
<text x="111.2" y="34.3">D23</text>
<text x="111.4" y="30.5">A22</text>
<text x="111.5" y="32.4">F24</text>
<text x="182.7" y="32.4">H22</text>
<text x="183" y="34.3">L18</text>
<text x="183" y="30.5">L17</text>
<text x="111.2" y="38.2">C23</text>
<text x="111.4" y="40.1">E23</text>
<text x="111.5" y="36.3">F23</text>
<text x="182.6" y="40.1">G22</text>
<text x="182.7" y="36.3">H21</text>
<text x="182.8" y="38.2">K17</text>
<text x="111.2" y="42.1">C24</text>
<text x="111.2" y="44">D24</text>
<text x="111.2" y="47.8">C21</text>
<text x="111.4" y="45.9">B24</text>
<text x="182.6" y="44">G21</text>
<text x="182.7" y="45.9">H17</text>
<text x="182.8" y="47.8">B21</text>
<text x="182.8" y="42.1">K18</text>
<text x="111.4" y="49.8">A24</text>
<text x="111.4" y="51.7">E22</text>
<text x="111.4" y="53.6">A23</text>
<text x="182.8" y="53.6">B20</text>
<text x="182.8" y="49.8">A20</text>
<text x="182.9" y="51.7">F18</text>
<text x="111.4" y="55.6">E21</text>
<text x="111.4" y="59.4">B22</text>
<text x="111.5" y="57.5">F22</text>
<text x="182.7" y="57.5">D20</text>
<text x="182.8" y="59.4">E18</text>
<text x="183.1" y="55.6">J18</text>
<text x="111.2" y="61.4">C22</text>
<text x="182.7" y="63.3">H18</text>
<text x="182.8" y="61.4">E20</text>
<text x="182.9" y="65.2">F20</text>
<text x="182.7" y="71">D18</text>
<text x="182.7" y="69.1">C19</text>
<text x="182.8" y="67.1">A18</text>
<text x="182.7" y="76.8">D19</text>
<text x="182.8" y="72.9">A19</text>
<text x="182.9" y="74.9">F19</text>
<text x="182.7" y="78.7">C18</text>
<text x="182.8" y="82.6">B19</text>
<text x="182.7" y="84.5">H19</text>
<text x="112" y="125.9">VDD_3V3</text>
<text x="69.1" y="128.9">4</text>
<text x="82.5" y="128.9">1</text>
<text x="69.1" y="132.8">3</text>
<text x="82.5" y="132.8">2</text>
<text x="112" y="137.5">VDD_3V3</text>
<text x="222" y="173.4">Title</text>
<text x="222" y="179.2">Size</text>
<text x="229.7" y="175.3">&lt;Title&gt;</text>
<text x="229.7" y="179.2">Document Number</text>
<text x="285.7" y="179.2">Rev</text>
<text x="222" y="185">Date:</text>
<text x="223.9" y="181.1">B</text>
<text x="229.7" y="181.1">&lt;Doc&gt;</text>
<text x="232.1" y="185">Tuesday, September 12, 2023</text>
<text x="260.6" y="185">Sheet</text>
<text x="270.2" y="185">6</text>
<text x="276.1" y="185">of</text>
<text x="281.8" y="185">16</text>
<text x="281.9" y="181.1">&lt;RevCode&gt;</text>
</g>
<g font-size="1.7" fill="#004080">
<text x="188.3" y="10.5">PS_MIO17_501</text>
<text x="188.3" y="8.6">PS_MIO16_501</text>
<text x="188.3" y="16.3">PS_MIO20_501</text>
<text x="188.3" y="14.4">PS_MIO19_501</text>
<text x="188.3" y="12.4">PS_MIO18_501</text>
<text x="188.3" y="22.1">PS_MIO23_501</text>
<text x="188.3" y="20.1">PS_MIO22_501</text>
<text x="188.3" y="18.2">PS_MIO21_501</text>
<text x="116.8" y="29.8">PS_POR_B_500</text>
<text x="188.3" y="29.8">PS_MIO27_501</text>
<text x="188.3" y="27.9">PS_MIO26_501</text>
<text x="188.3" y="25.9">PS_MIO25_501</text>
<text x="188.3" y="24">PS_MIO24_501</text>
<text x="116.8" y="31.7">PS_CLK_500</text>
<text x="116.8" y="33.7">PS_MIO0_500</text>
<text x="116.8" y="35.6">PS_MIO1_500</text>
<text x="188.3" y="35.6">PS_MIO30_501</text>
<text x="188.3" y="33.7">PS_MIO29_501</text>
<text x="188.3" y="31.7">PS_MIO28_501</text>
<text x="116.8" y="37.5">PS_MIO2_500</text>
<text x="116.8" y="39.4">PS_MIO3_500</text>
<text x="116.8" y="41.4">PS_MIO4_500</text>
<text x="188.3" y="41.4">PS_MIO33_501</text>
<text x="188.3" y="39.4">PS_MIO32_501</text>
<text x="188.3" y="37.5">PS_MIO31_501</text>
<text x="116.8" y="43.3">PS_MIO5_500</text>
<text x="116.8" y="45.2">PS_MIO6_500</text>
<text x="116.8" y="47.2">PS_MIO7_500</text>
<text x="188.3" y="47.2">PS_MIO36_501</text>
<text x="188.3" y="45.2">PS_MIO35_501</text>
<text x="188.3" y="43.3">PS_MIO34_501</text>
<text x="116.8" y="49.1">PS_MIO8_500</text>
<text x="116.8" y="51">PS_MIO9_500</text>
<text x="116.8" y="53">PS_MIO10_500</text>
<text x="188.3" y="53">PS_MIO39_501</text>
<text x="188.3" y="51">PS_MIO38_501</text>
<text x="188.3" y="49.1">PS_MIO37_501</text>
<text x="116.8" y="54.9">PS_MIO11_500</text>
<text x="116.8" y="56.8">PS_MIO12_500</text>
<text x="116.8" y="58.7">PS_MIO13_500</text>
<text x="188.3" y="58.7">PS_MIO42_501</text>
<text x="188.3" y="56.8">PS_MIO41_501</text>
<text x="188.3" y="54.9">PS_MIO40_501</text>
<text x="116.8" y="60.7">PS_MIO14_500</text>
<text x="116.8" y="62.6">PS_MIO15_500</text>
<text x="188.3" y="64.5">PS_MIO45_501</text>
<text x="188.3" y="62.6">PS_MIO44_501</text>
<text x="188.3" y="60.7">PS_MIO43_501</text>
<text x="188.3" y="70.3">PS_MIO48_501</text>
<text x="188.3" y="68.4">PS_MIO47_501</text>
<text x="188.3" y="66.5">PS_MIO46_501</text>
<text x="188.3" y="76.1">PS_MIO51_501</text>
<text x="188.3" y="74.2">PS_MIO50_501</text>
<text x="188.3" y="72.3">PS_MIO49_501</text>
<text x="188.3" y="80">PS_MIO53_501</text>
<text x="188.3" y="78">PS_MIO52_501</text>
<text x="188.3" y="83.8">PS_SRST_B_501</text>
<text x="188.3" y="85.8">PS_MIO_VREF_501</text>
</g>
<g font-size="1.7" fill="#0000a0">
<text x="63.2" y="29.6">[5,7,14]</text>
<text x="70.3" y="29.6">SYS_nRST</text>
<text x="67.2" y="31.5">[5] PS_CLK_33d333M</text>
</g>
<g font-size="1.4">
<text x="30.9" y="1.4">5</text>
<text x="88.8" y="1.4">4</text>
<text x="146.7" y="1.4">3</text>
<text x="204.6" y="1.4">2</text>
<text x="262.6" y="1.4">1</text>
<text x=".5" y="26.1">D</text>
<text x="292" y="26.1">D</text>
<text x=".5" y="71.9">C</text>
<text x="292" y="71.9">C</text>
<text x=".5" y="117.8">B</text>
<text x="292" y="117.8">B</text>
<text x=".5" y="163.6">A</text>
<text x="292" y="163.6">A</text>
<text x="30.9" y="186.8">5</text>
<text x="88.8" y="186.8">4</text>
<text x="146.7" y="186.8">3</text>
<text x="204.6" y="186.8">2</text>
<text x="262.6" y="186.8">1</text>
</g>
</svg>
